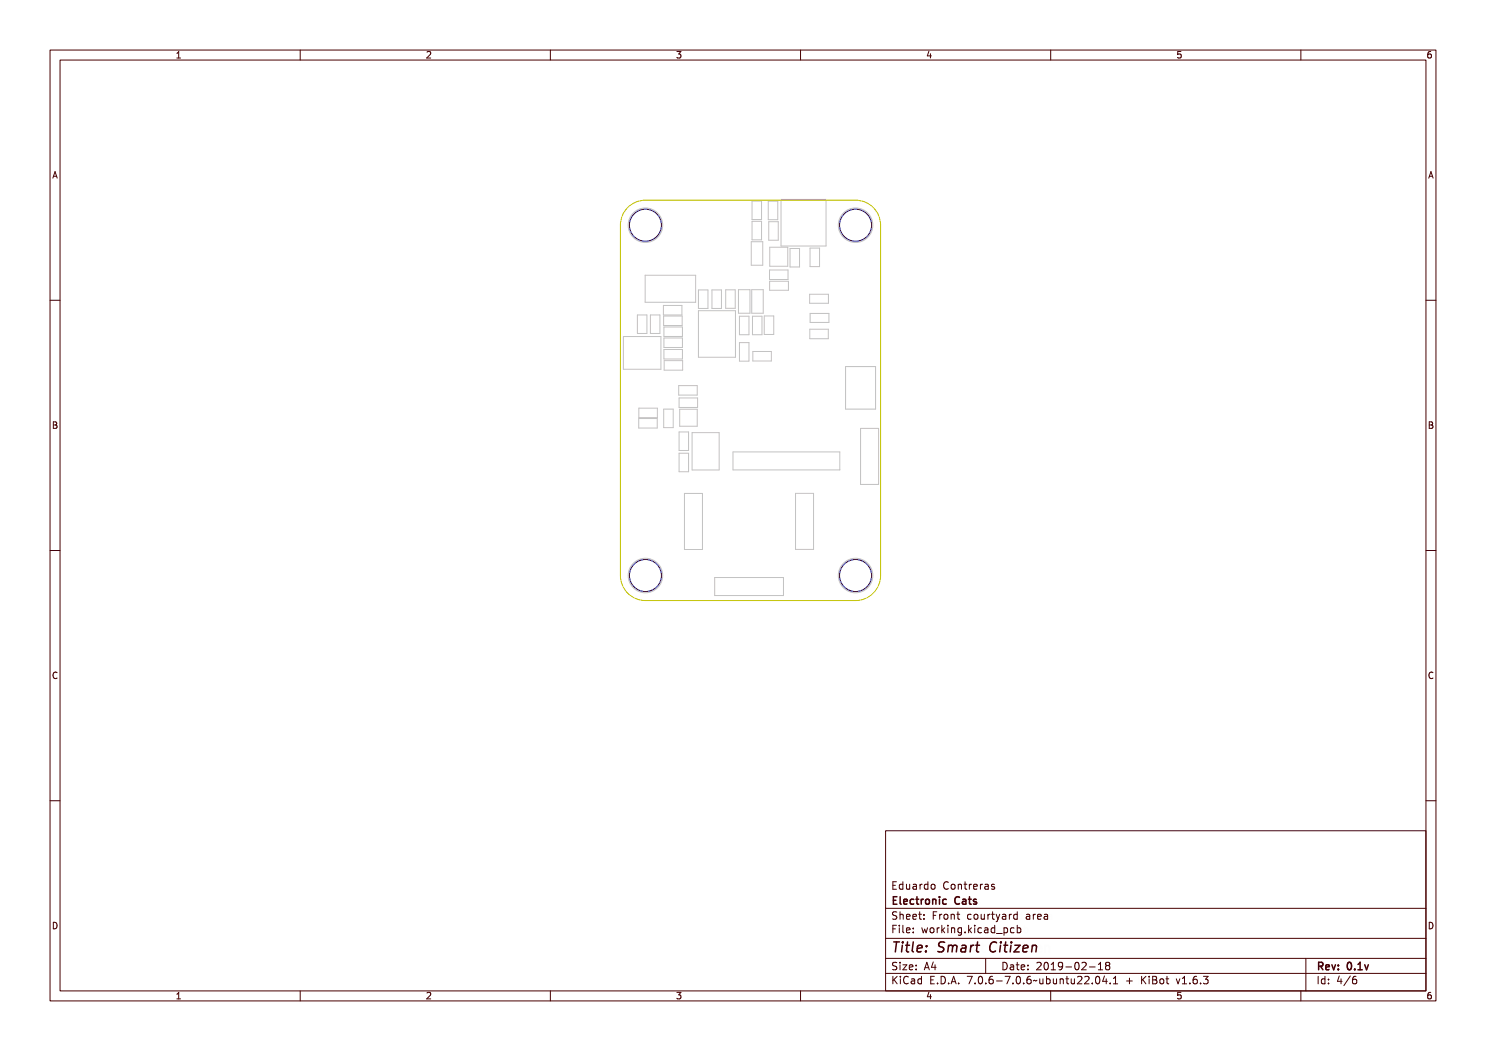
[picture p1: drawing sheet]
<svg xmlns="http://www.w3.org/2000/svg" width="297mm" height="210mm" viewBox="0 0 297 210" stroke-linecap="round" stroke-linejoin="round" font-family="sans-serif">
<g fill="none" stroke="#c2c2c2" stroke-width=".2">
<path d="M156.1 39.9h9v9.3h-9zM128.9 55h10.1v5.4h-10.1zM139.6 57.9h1.9v3.7h-1.9zM142.3 57.9h1.9v3.7h-1.9zM145 57.9h1.9v3.7h-1.9zM147.6 57.9h2.3v4.7h-2.3zM150.1 48.3h2.3v4.7h-2.3zM150.2 57.9h2.3v4.7h-2.3zM150.3 40.2h1.9v3.7h-1.9zM150.3 44.2h1.9v3.7h-1.9zM153.6 40.2h1.8v3.7h-1.8zM153.6 44.3h2v3.7h-2z"/>
<path d="M153.8 54h3.7v1.9h-3.7zM153.8 56.2h3.8v1.8h-3.8zM153.8 49.4h3.7v3.8h-3.7zM157.9 49.6h1.9v3.7h-1.9zM161.8 58.8h3.8v1.8h-3.8zM161.9 49.6h1.9v3.7h-1.9zM124.6 67.2h7.5v6.6h-7.5zM127.4 62.9h1.9v3.7h-1.9zM130 62.9h1.9v3.7h-1.9zM132.6 61h3.7v1.9h-3.7zM132.6 63.1h3.7v1.9h-3.7zM132.7 65.3h3.7v1.9h-3.7z"/>
<path d="M132.7 67.5h3.7v1.9h-3.7zM132.7 69.8h3.7v1.9h-3.7zM132.7 72.1h3.7v1.9h-3.7zM135.7 77.1h3.7v1.9h-3.7zM135.7 79.5h3.7v1.9h-3.7zM139.6 62.1h7.4v9.3h-7.4zM147.8 68.5h1.9v3.7h-1.9zM147.8 63.2h1.9v3.7h-1.9zM150.4 63.2h1.9v3.7h-1.9zM150.5 70.2h3.7v1.9h-3.7zM152.7 63.1h1.9v3.7h-1.9zM161.9 65.8h3.7v1.9h-3.7z"/>
<path d="M161.9 62.6h3.8v1.8h-3.8zM169 73.2h6v8.5h-6zM127.7 83.6h3.7v1.9h-3.7zM127.7 81.6h3.7v1.9h-3.7zM132.7 81.7h1.9v3.7h-1.9zM135.7 86.3h1.9v3.7h-1.9zM135.7 90.6h1.9v3.7h-1.9zM135.8 81.8h3.6v3.4h-3.6zM136.8 98.6h3.6v11.2h-3.6zM138.3 86.4h5.4v7.5h-5.4zM146.5 90.3h21.4v3.6h-21.4zM159 98.6h3.6v11.2h-3.6z"/>
<path d="M172 85.6h3.6v11.2h-3.6zM142.8 115.4h13.8v3.6h-13.8z"/>
<circle cx="129" cy="45" r="3.5"/>
<circle cx="171" cy="45" r="3.5"/>
<circle cx="129" cy="115" r="3.5"/>
<circle cx="171" cy="115" r="3.5"/>
</g>
<path d="M125.2 41.8a5 5 0 0 1 3.8-1.8h42a5 5 0 0 1 5 5v70a5 5 0 0 1-5 5h-42a5 5 0 0 1-5-5v-70a5 5 0 0 1 1.2-3.2z" fill="none" stroke="#c2c200" stroke-width=".2"/>
<g fill="none" stroke="#000084" stroke-width=".2">
<circle cx="129" cy="45" r="3.2"/>
<circle cx="171" cy="45" r="3.2"/>
<circle cx="129" cy="115" r="3.2"/>
<circle cx="171" cy="115" r="3.2"/>
</g>
<g fill="none" stroke="#480000" stroke-width=".2">
<path d="M10 10h277v190h-277zM12 12h273v186h-273zM60 10v2M110 10v2M160 10v2M210 10v2M260 10v2M10 60h2M285 60h2M10 110h2M285 110h2M10 160h2"/>
<path d="M285 160h2M177 166h108v32h-108zM178.2 176.3h.9v.2h-.7v.4h.6v.2h-.6v.5h.7v.1h-.9zM179.4 176.8l.3-.2 .3 .2v-.6h.2v1.5h-.2v-.1a.42 .42 0 0 1-.5 .1 .42 .42 0 0 1-.2-.5zM179.6 176.9l.1-.1a.4 .4 0 0 1 .3 .4 .4 .4 0 0 1-.3 .4l-.2-.2zM180.6 176.7h.2v.8l.2 .1 .2-.2v-.7h.2v1h-.2v-.1a.35 .35 0 0 1-.4 .2 .35 .35 0 0 1-.2-.5zM181.8 176.7l.3-.1a.43 .43 0 0 1 .5 .5v.6h-.1v-.1a.38 .38 0 0 1-.5 .2 .38 .38 0 0 1-.2-.5 .38 .38 0 0 1 .4-.2h.3a.35 .35 0 0 0-.3-.4 .35 .35 0 0 0-.4 .2zM182 177.3l.5-.1a.31 .31 0 0 1-.2 .4 .31 .31 0 0 1-.4-.1zM183.2 176.7h.1v.2l.1-.1a.29 .29 0 0 1 .3-.2 .29 .29 0 0 1 .2 .3 .37 .37 0 0 0-.4-.1 .37 .37 0 0 0-.2 .4v.5h-.1zM184.2 176.8l.4-.2 .3 .2v-.6h.1v1.5h-.1v-.1a.42 .42 0 0 1-.6 .1 .42 .42 0 0 1-.2-.5zM184.4 176.9l.1-.1a.4 .4 0 0 1 .4 .4 .4 .4 0 0 1-.4 .4l-.2-.2zM185.6 176.9l.1-.1a.39 .39 0 0 1 .4 .4 .39 .39 0 0 1-.4 .4l-.1-.2z"/>
<path d="M187.9 176.5a.4 .4 0 0 1 .4-.3 .4 .4 0 0 1 .4 .3 .56 .56 0 0 0-.8 .4 .56 .56 0 0 0 .5 .7l.3-.1a.43 .43 0 0 1-.5 .3 .43 .43 0 0 1-.4-.4v-.6zM189.2 176.9l.1-.1a.39 .39 0 0 1 .4 .4 .39 .39 0 0 1-.4 .4l-.1-.2zM190.2 176.7h.2v.1a.35 .35 0 0 1 .4-.1 .35 .35 0 0 1 .3 .4v.6h-.2l-.1-.8h-.3l-.1 .8h-.2zM191.7 176.3h.1v.4h.4v.1h-.4v.7l.4 .1v.1h-.4l-.1-.1v-.8h-.3v-.1h.3zM192.8 176.7h.2v.2v-.1a.29 .29 0 0 1 .3-.2 .29 .29 0 0 1 .3 .3 .37 .37 0 0 0-.4-.1 .37 .37 0 0 0-.2 .4v.5h-.2zM193.9 176.8l.2-.1a.49 .49 0 0 1 .5 0 .49 .49 0 0 1 .1 .5h-.8a.42 .42 0 0 0 .3 .4 .42 .42 0 0 0 .5-.1 .47 .47 0 0 1-.4 .3 .47 .47 0 0 1-.5-.3zM194.1 176.9l.3-.1 .1 .3h-.5zM195.2 176.7h.2v.2v-.1a.29 .29 0 0 1 .3-.2 .29 .29 0 0 1 .3 .3 .37 .37 0 0 0-.4-.1 .37 .37 0 0 0-.2 .4v.5h-.2zM196.3 176.7l.2-.1a.43 .43 0 0 1 .6 .5v.6h-.2v-.1a.38 .38 0 0 1-.5 .2 .38 .38 0 0 1-.2-.5 .38 .38 0 0 1 .5-.2h.2a.35 .35 0 0 0-.3-.4 .35 .35 0 0 0-.3 .2zM196.4 177.3l.5-.1a.31 .31 0 0 1-.1 .4 .31 .31 0 0 1-.4-.1zM197.6 176.7l.4-.1 .2 .1-.1 .1a.25 .25 0 0 0-.3 0 .25 .25 0 0 0-.1 .2 .38 .38 0 0 1 .5 .3 .38 .38 0 0 1-.4 .5l-.3-.1v-.2a.31 .31 0 0 0 .3 .1 .31 .31 0 0 0 .2-.3 .42 .42 0 0 1-.4-.1 .42 .42 0 0 1 0-.5zM60 198v2"/>
<path d="M110 198v2M160 198v2M177 181.5h108M177 187.5h108M177 191.5h108M177 194.5h108M178.1 195.2h.2v.6l.6-.6h.3l-.6 .6 .6 .8h-.2l-.5-.7-.2 .2v.5h-.2zM178.2 185h.9v.2h-.7v.4h.6v.2h-.6v.7h-.2zM178.3 182.4l.5-.1h.2v.2a.31 .31 0 0 0-.5-.1 .31 .31 0 0 0 0 .5 .5 .5 0 0 1 .6 .6 .5 .5 0 0 1-.8 .2l-.1-.2a.34 .34 0 0 0 .4 .1 .34 .34 0 0 0 .1-.5 .47 .47 0 0 1-.5-.2 .47 .47 0 0 1 .1-.5zM178.3 192.5l.5-.1h.2v.2a.31 .31 0 0 0-.5-.1 .31 .31 0 0 0 0 .5 .5 .5 0 0 1 .6 .6 .5 .5 0 0 1-.8 .2l-.1-.2a.34 .34 0 0 0 .4 .1 .34 .34 0 0 0 .1-.5 .47 .47 0 0 1-.5-.2 .47 .47 0 0 1 .1-.5zM179.4 182.2h.2v.6a.35 .35 0 0 1 .4-.1 .35 .35 0 0 1 .2 .4v.6h-.2v-.8h-.4v.8h-.2zM179.5 185.4h.4v.9h.4v.2h-.9v-.2h.3v-.8h-.2z"/>
<path d="M179.5 192.8h.4v.9h.4v.1h-.9v-.1h.3v-.8h-.2zM179.5 195.6h.4v.9h.4v.1h-.9v-.1h.3v-.8h-.2zM179.7 184.9h.2v.3h-.2zM179.7 192.3h.2v.3h-.2zM179.7 195.1h.2v.3h-.2zM180.6 184.9h.4v1.3l.4 .1v.2l-.5-.2v-1.2h-.3zM180.6 192.8h.8l-.6 .9h.6v.1h-.8l.6-.9h-.6zM180.7 182.8l.1-.1a.49 .49 0 0 1 .5 0 .49 .49 0 0 1 .2 .5h-.8a.42 .42 0 0 0 .3 .4 .42 .42 0 0 0 .4-.1 .47 .47 0 0 1-.4 .3 .47 .47 0 0 1-.4-.3zM180.7 195.4a.4 .4 0 0 1 .4-.3 .4 .4 0 0 1 .4 .3 .56 .56 0 0 0-.8 .4 .56 .56 0 0 0 .5 .7l.3-.1a.43 .43 0 0 1-.5 .3 .43 .43 0 0 1-.4-.4v-.6zM180.8 182.9l.4-.1 .1 .3h-.6zM181.8 195.6l.3-.1a.43 .43 0 0 1 .5 .5v.6h-.1v-.1a.38 .38 0 0 1-.5 .2 .38 .38 0 0 1-.2-.5 .38 .38 0 0 1 .4-.2h.3a.35 .35 0 0 0-.3-.4 .35 .35 0 0 0-.4 .2zM181.9 182.8l.1-.1a.49 .49 0 0 1 .5 0 .49 .49 0 0 1 .2 .5h-.8a.42 .42 0 0 0 .3 .4 .42 .42 0 0 0 .5-.1 .47 .47 0 0 1-.5 .3 .47 .47 0 0 1-.4-.3z"/>
<path d="M181.9 185.5l.1-.1a.49 .49 0 0 1 .5 0 .49 .49 0 0 1 .2 .5h-.8a.42 .42 0 0 0 .3 .4 .42 .42 0 0 0 .5-.1 .47 .47 0 0 1-.5 .3 .47 .47 0 0 1-.4-.3zM181.9 192.9l.1-.1a.49 .49 0 0 1 .5 0 .49 .49 0 0 1 .2 .5h-.8a.42 .42 0 0 0 .3 .4 .42 .42 0 0 0 .5-.1 .47 .47 0 0 1-.5 .3 .47 .47 0 0 1-.4-.3zM182 196.2l.5-.1a.31 .31 0 0 1-.2 .4 .31 .31 0 0 1-.4-.1zM182 182.9l.4-.1 .1 .3h-.6zM182 185.6l.4-.1 .1 .3h-.6zM182 193l.4-.1 .1 .3h-.6zM183 195.7l.4-.2 .2 .2v-.6h.2v1.5h-.2v-.1a.42 .42 0 0 1-.5 .1 .42 .42 0 0 1-.2-.5zM183.2 195.8l.1-.1a.4 .4 0 0 1 .3 .4 .4 .4 0 0 1-.3 .4l-.2-.2zM183.2 182.3h.2v.4h.4v.1h-.4v.7l.4 .1v.1h-.4l-.1-.1-.1-.8h-.3v-.1h.3zM183.3 185.4h.2v.3h-.2zM183.3 186.2h.2v.3h-.2zM183.3 192.8h.2v.3h-.2z"/>
<path d="M183.3 193.6h.2v.2h-.2zM184.5 182.7h.2v.3h-.2zM184.5 183.5h.2v.2h-.2zM185.2 185.4h.2l.2 .8 .1-.5h.2l.2 .5 .1-.8h.2l-.2 1.1h-.2l-.2-.7-.2 .7h-.1zM185.4 195.2h.9v.2h-.7v.4h.6v.2h-.6v.5h.7v.1h-.9zM185.7 192.4h.2l.5 1.4h-.2l-.1-.3h-.5l-.1 .3h-.2zM185.8 192.6l.2 .7h-.4zM186.6 182.3h.9v.2h-.7v.4h.6v.2h-.6v.6h-.2zM186.8 185.6l.1-.1a.39 .39 0 0 1 .4 .4 .39 .39 0 0 1-.4 .4l-.1-.2zM186.9 196.4h.2v.2h-.2zM187.1 192.4h.2v.9h.2v.2h-.2v.3h-.2v-.3h-.6zM187.1 192.6v.7h-.4z"/>
<path d="M187.8 195.2a.76 .76 0 0 1 .9 .7 .76 .76 0 0 1-.9 .7zM188 195.4a.57 .57 0 0 1 .5 .5 .57 .57 0 0 1-.5 .6zM188 182.7h.2v.2v-.1a.29 .29 0 0 1 .3-.2 .29 .29 0 0 1 .3 .3 .37 .37 0 0 0-.5-.1 .37 .37 0 0 0-.1 .4v.5h-.2zM188 185.4h.2v.2v-.1a.29 .29 0 0 1 .3-.2 .29 .29 0 0 1 .3 .3 .37 .37 0 0 0-.5-.1 .37 .37 0 0 0-.1 .4v.6h-.2zM189.1 184.9h.1v.9l.5-.4h.2l-.4 .4 .5 .7h-.2l-.4-.6-.2 .1v.5h-.1zM189.2 182.9l.1-.1a.39 .39 0 0 1 .4 .4 .39 .39 0 0 1-.4 .4l-.1-.2zM189.3 196.4h.3v.2h-.3zM190.2 182.7h.2v.1a.35 .35 0 0 1 .4-.1 .35 .35 0 0 1 .3 .4v.6h-.2l-.1-.8h-.3l-.1 .8h-.2zM190.3 185.4h.4v.9h.4v.2h-.9v-.2h.4v-.8h-.3zM190.5 195.2h.3l.4 1.4h-.2l-.1-.3h-.5l-.1 .3h-.2zM190.6 184.9h.1v.3h-.1zM190.6 195.4l.2 .7h-.4z"/>
<path d="M191.4 185.4h.2v.1a.35 .35 0 0 1 .4-.1 .35 .35 0 0 1 .3 .4v.7h-.2l-.1-.9h-.3l-.1 .9h-.2zM191.7 182.3h.1v.4h.4v.1h-.4v.7l.4 .1v.1h-.4l-.1-.1v-.8h-.3v-.1h.3zM191.7 196.4h.3v.2h-.3zM192.7 185.5l.3-.2 .3 .2v-.1h.2v1a.53 .53 0 0 1-.8 .4v-.2a.36 .36 0 0 0 .4 .1 .36 .36 0 0 0 .2-.4l-.1 .1a.53 .53 0 0 1-.7-.3 .53 .53 0 0 1 .2-.6zM192.8 185.6l.1-.1a.39 .39 0 0 1 .4 .4 .39 .39 0 0 1-.4 .4l-.1-.2zM193.8 195.2h.9l-.5 1.4h-.2l.5-1.2h-.7zM194 182.8a.39 .39 0 0 1 .4-.2 .39 .39 0 0 1 .3 .3 .4 .4 0 0 0-.6 0 .4 .4 0 0 0 0 .6 .4 .4 0 0 0 .6 0 .45 .45 0 0 1-.6 .3 .45 .45 0 0 1-.3-.6zM194.1 186.2h.3v.3h-.3zM195.1 184.9h.2v.9l.4-.4h.3l-.5 .4 .5 .7h-.2l-.4-.6-.1 .1v.5h-.2zM195.2 182.9l.1-.1a.39 .39 0 0 1 .4 .4 .39 .39 0 0 1-.4 .4l-.1-.2zM195.3 196.4h.3v.2h-.3zM196.2 182.7h.2v.8l.2 .1 .3-.2v-.7h.2v1h-.2v-.1a.35 .35 0 0 1-.4 .2 .35 .35 0 0 1-.3-.5z"/>
<path d="M196.3 185.4h.5v.9h.3v.2h-.9v-.2h.4v-.8h-.3zM196.3 195.4a.57 .57 0 0 1 .7 0 .57 .57 0 0 1 .1 .8 .5 .5 0 0 1-.6 .5 .5 .5 0 0 1-.3-.8zM196.5 195.4a.61 .61 0 0 1 .4 1l-.1 .1a.61 .61 0 0 1-.4-1zM196.6 184.9h.2v.3h-.2zM197 191.5v3M197.6 185.5a.39 .39 0 0 1 .4-.2 .39 .39 0 0 1 .3 .3 .4 .4 0 0 0-.6 0 .4 .4 0 0 0 0 .6 .4 .4 0 0 0 .6 0 .45 .45 0 0 1-.6 .3 .45 .45 0 0 1-.3-.6zM197.6 182.7h.2v.2v-.1a.29 .29 0 0 1 .4-.2 .29 .29 0 0 1 .2 .3 .37 .37 0 0 0-.4-.1 .37 .37 0 0 0-.2 .4v.5h-.2zM197.7 196.4h.3v.2h-.3zM198.7 185.4l.2-.1a.43 .43 0 0 1 .6 .5v.7h-.2v-.2a.38 .38 0 0 1-.5 .2 .38 .38 0 0 1-.2-.5 .38 .38 0 0 1 .5-.2h.2a.35 .35 0 0 0-.3-.4 .35 .35 0 0 0-.3 .2zM198.7 195.4a.38 .38 0 0 1 .4-.3 .38 .38 0 0 1 .3 .3 .43 .43 0 0 0-.5 0 .43 .43 0 0 0-.1 .5 .46 .46 0 0 1 .7 .1 .46 .46 0 0 1-.2 .6 .46 .46 0 0 1-.7-.2zM198.8 186l.5-.1a.31 .31 0 0 1-.1 .4 .31 .31 0 0 1-.4-.1zM198.9 182.3h.2v.4h.4v.1h-.4v.7l.4 .1v.1h-.4l-.2-.1v-.8h-.3v-.1h.3z"/>
<path d="M199.8 182.7h.1l.4 .8 .3-.8h.2l-.3 .7a.68 .68 0 0 1-.7 .8l.4-.5zM199.9 185.5l.3-.2 .3 .2v-.6h.2v1.6h-.2v-.2a.42 .42 0 0 1-.5 .1 .42 .42 0 0 1-.2-.5zM200 196h.5v.2h-.5zM200 185.6l.1-.1a.39 .39 0 0 1 .4 .4 .39 .39 0 0 1-.4 .4l-.1-.2zM200.1 192.4a.76 .76 0 0 1 1 .7 .76 .76 0 0 1-1 .7zM200.3 192.6a.57 .57 0 0 1 .6 .5 .57 .57 0 0 1-.6 .6zM200.9 186.8l1.2 .1zM201 195.2h.9l-.5 1.4h-.2l.5-1.2h-.7zM201.1 182.7l.2-.1a.43 .43 0 0 1 .6 .5v.6h-.2v-.1a.38 .38 0 0 1-.5 .2 .38 .38 0 0 1-.2-.5 .38 .38 0 0 1 .5-.2h.2a.35 .35 0 0 0-.2-.4 .35 .35 0 0 0-.4 .2zM201.2 183.3l.5-.1a.31 .31 0 0 1-.1 .4 .31 .31 0 0 1-.4-.1zM201.4 192.8l.3-.1a.43 .43 0 0 1 .5 .5v.6h-.1v-.1a.38 .38 0 0 1-.5 .2 .38 .38 0 0 1-.2-.5 .38 .38 0 0 1 .4-.2h.3a.35 .35 0 0 0-.3-.4 .35 .35 0 0 0-.4 .2zM201.6 193.4l.5-.1a.31 .31 0 0 1-.2 .4 .31 .31 0 0 1-.4-.1z"/>
<path d="M202.2 185.4h.2v.1a.53 .53 0 0 1 .8 .3 .53 .53 0 0 1-.6 .7l-.2-.2v.6h-.2zM202.4 182.7h.2v.2l.1-.1a.29 .29 0 0 1 .3-.2 .29 .29 0 0 1 .2 .3 .37 .37 0 0 0-.4-.1 .37 .37 0 0 0-.2 .4v.5h-.2zM202.5 185.6l.1-.1a.4 .4 0 0 1 .4 .4 .4 .4 0 0 1-.4 .4l-.2-.2zM202.5 196.4h.3v.2h-.3zM202.8 192.4h.2v.4h.4v.1h-.4v.7l.4 .1v.1h-.4l-.2-.1v-.8h-.3v-.1h.3zM203.5 182.8l.3-.2 .3 .2v-.6h.2v1.5h-.2v-.1a.42 .42 0 0 1-.5 .1 .42 .42 0 0 1-.2-.5zM203.5 195.4a.57 .57 0 0 1 .8 0 .57 .57 0 0 1 0 .8 .5 .5 0 0 1-.6 .5 .5 .5 0 0 1-.3-.8zM203.6 185.5a.39 .39 0 0 1 .4-.2 .39 .39 0 0 1 .3 .3 .4 .4 0 0 0-.5 0 .4 .4 0 0 0 0 .6 .4 .4 0 0 0 .5 0 .45 .45 0 0 1-.6 .3 .45 .45 0 0 1-.2-.6zM203.6 182.9l.1-.1a.4 .4 0 0 1 .4 .4 .4 .4 0 0 1-.4 .4l-.1-.2zM203.7 195.4a.61 .61 0 0 1 .4 1l-.1 .1a.61 .61 0 0 1-.3-1zM203.9 192.9l.1-.1a.49 .49 0 0 1 .5 0 .49 .49 0 0 1 .2 .5h-.8a.42 .42 0 0 0 .3 .4 .42 .42 0 0 0 .5-.1 .47 .47 0 0 1-.5 .3 .47 .47 0 0 1-.4-.3zM204 193l.4-.1 .1 .3h-.6z"/>
<path d="M204.7 184.9h.1v.6a.53 .53 0 0 1 .8 .3 .53 .53 0 0 1-.6 .7l-.2-.2v.2h-.1zM204.9 185.6l.1-.1a.39 .39 0 0 1 .4 .4 .39 .39 0 0 1-.4 .4l-.1-.2zM204.9 196.4h.3v.2h-.3zM205.3 192.8h.2v.3h-.2zM205.3 193.6h.2v.2h-.2zM205.9 182.7l.3-.1a.43 .43 0 0 1 .5 .5v.6h-.2v-.1a.38 .38 0 0 1-.5 .2 .38 .38 0 0 1-.2-.5 .38 .38 0 0 1 .5-.2h.2a.35 .35 0 0 0-.2-.4 .35 .35 0 0 0-.4 .2zM205.9 195.4a.38 .38 0 0 1 .4-.3 .38 .38 0 0 1 .3 .3 .43 .43 0 0 0-.5 0 .43 .43 0 0 0-.1 .5 .46 .46 0 0 1 .7 .1 .46 .46 0 0 1-.2 .6 .46 .46 0 0 1-.6-.2zM206.1 183.3l.4-.1a.31 .31 0 0 1-.1 .4 .31 .31 0 0 1-.4-.1zM207 196l1-.1a.49 .49 0 0 1-.8 .1l-.2 .2zM207.2 182.7h.2v.2l.1-.1a.29 .29 0 0 1 .3-.2 .29 .29 0 0 1 .2 .3 .37 .37 0 0 0-.4-.1 .37 .37 0 0 0-.2 .4v.5h-.2zM207.4 192.5a.53 .53 0 0 1 .8 .1 .53 .53 0 0 1-.3 .7l-.3 .4h.7v.1h-.9l.3-.5a.4 .4 0 0 0 .3-.4 .4 .4 0 0 0-.3-.4l-.3 .2zM208.3 195.6h.1l.1 .8 .2 .1 .2-.2v-.7h.2v1h-.2v-.1a.35 .35 0 0 1-.4 .2 .35 .35 0 0 1-.2-.5z"/>
<path d="M208.3 182.8l.2-.1a.49 .49 0 0 1 .5 0 .49 .49 0 0 1 .2 .5h-.8a.42 .42 0 0 0 .3 .4 .42 .42 0 0 0 .4-.1 .47 .47 0 0 1-.4 .3 .47 .47 0 0 1-.4-.3zM208.5 182.9l.3-.1 .2 .3h-.6zM208.7 192.6a.57 .57 0 0 1 .7 0 .57 .57 0 0 1 .1 .8 .5 .5 0 0 1-.6 .5 .5 .5 0 0 1-.3-.8zM208.9 192.6a.61 .61 0 0 1 .3 1l-.1 .1a.61 .61 0 0 1-.3-1zM209.5 195.1h.2v.6a.53 .53 0 0 1 .7 .3 .53 .53 0 0 1-.6 .7l-.1-.2v.1h-.2zM209.5 182.7l.3-.1a.43 .43 0 0 1 .5 .5v.6h-.2v-.1a.38 .38 0 0 1-.5 .2 .38 .38 0 0 1-.2-.5 .38 .38 0 0 1 .5-.2h.2a.35 .35 0 0 0-.2-.4 .35 .35 0 0 0-.4 .2zM209.7 183.3l.4-.1a.31 .31 0 0 1-.1 .4 .31 .31 0 0 1-.4-.1zM209.7 195.8l.1-.1a.4 .4 0 0 1 .4 .4 .4 .4 0 0 1-.4 .4l-.1-.2zM209.9 192.5l.5-.1v1.3h.3v.1h-.8v-.1h.3v-1.1h-.3zM210 198v2M210.7 195.6h.2v.8l.2 .1 .2-.2v-.7h.2v1h-.2v-.1a.35 .35 0 0 1-.4 .2 .35 .35 0 0 1-.2-.5zM211.1 192.5a.53 .53 0 0 1 .6 0 .53 .53 0 0 1 .2 .6 .6 .6 0 0 1-.2 .6 .6 .6 0 0 1-.6 .1v-.2a.43 .43 0 0 0 .5 0 .43 .43 0 0 0 .1-.4 .47 .47 0 0 1-.7 0 .47 .47 0 0 1 .1-.7z"/>
<path d="M211.9 195.6h.2v.1a.35 .35 0 0 1 .4-.1 .35 .35 0 0 1 .2 .4v.6h-.2v-.8h-.4v.8h-.2zM212.4 193.2h.5v.2h-.5zM213.3 195.2h.2v.4h.4v.1h-.4v.7l.4 .1v.1h-.4l-.2-.1v-.8h-.3v-.1h.3zM213.5 192.6a.57 .57 0 0 1 .7 0 .57 .57 0 0 1 .1 .8 .5 .5 0 0 1-.6 .5 .5 .5 0 0 1-.3-.8zM213.7 192.6a.61 .61 0 0 1 .3 1v.1a.61 .61 0 0 1-.4-1zM214.3 195.6h.2v.8l.2 .1 .2-.2v-.7h.2v1h-.2v-.1a.35 .35 0 0 1-.4 .2 .35 .35 0 0 1-.2-.5zM214.6 192.5a.53 .53 0 0 1 .8 .1 .53 .53 0 0 1-.3 .7l-.3 .4h.7v.1h-.9l.3-.5a.4 .4 0 0 0 .4-.4 .4 .4 0 0 0-.4-.4l-.3 .2zM215.5 195.3a.53 .53 0 0 1 .8 .1 .53 .53 0 0 1-.3 .7l-.3 .4h.6v.1h-.9l.4-.5a.4 .4 0 0 0 .3-.4 .4 .4 0 0 0-.3-.4l-.3 .2zM216 193.2h.5v.2h-.5zM216.7 195.3a.53 .53 0 0 1 .8 .1 .53 .53 0 0 1-.3 .7l-.3 .4h.6v.1h-.9l.4-.5a.4 .4 0 0 0 .3-.4 .4 .4 0 0 0-.3-.4l-.3 .2zM217.1 192.5l.5-.1v1.3h.3v.1h-.8v-.1h.3v-1.1h-.3zM218.2 196.4h.2v.2h-.2z"/>
<path d="M218.3 192.5a.41 .41 0 0 1 .7-.1 .41 .41 0 0 1-.2 .7 .42 .42 0 0 1 .2 .6 .42 .42 0 0 1-.7 0 .42 .42 0 0 1 .2-.6l-.3-.2zM219.2 195.4a.57 .57 0 0 1 .7 0 .57 .57 0 0 1 .1 .8 .5 .5 0 0 1-.7 .5 .5 .5 0 0 1-.3-.8zM219.4 195.4a.61 .61 0 0 1 .3 1l-.1 .1a.61 .61 0 0 1-.3-1zM219.5 193.8h.9M219.8 192.5l.2-.2v1.5M220.8 195.2h.2v.9h.2v.2h-.2v.3h-.2v-.3h-.6zM220.8 195.4v.7h-.4zM221.2 192.9l-.2 .3v.3l.2 .3h.3l.3-.3-.1-.4-.2-.2M221.2 192.9l-.2-.3 .2-.3h.3l.3 .3-.3 .3M221.2 192.9h.3M221.8 196.4h.2v.2h-.2zM222.8 195.3l.5-.1v1.3h.3v.1h-.8v-.1h.3v-1.1h-.3z"/>
<path d="M225.4 195.5h.2v.4h.4v.2h-.4v.4h-.2v-.4h-.4v-.2h.4zM227.5 195.2h.2v.6l.6-.6h.2l-.6 .6 .6 .8h-.2l-.5-.7-.1 .2v.5h-.2zM228.8 195.6h.4v.9h.4v.1h-.9v-.1h.4v-.8h-.3zM229.1 195.1h.1v.3h-.1zM229.9 195.2h.4a.35 .35 0 0 1 .5 .2 .35 .35 0 0 1-.3 .5 .41 .41 0 0 1 .3 .5 .41 .41 0 0 1-.5 .2h-.4zM230.1 196h.2a.27 .27 0 0 1 .3 .2 .27 .27 0 0 1-.3 .3h-.2zM230.1 195.4h.2a.23 .23 0 0 1 .3 .2 .23 .23 0 0 1-.3 .2h-.2zM231.3 195.8l.1-.1a.39 .39 0 0 1 .4 .4 .39 .39 0 0 1-.4 .4l-.1-.2zM232.6 195.2h.1v.4h.4v.1h-.4l.1 .7 .3 .1v.1h-.3l-.2-.1v-.8h-.3v-.1h.3zM234.6 195.6h.2l.3 .9 .4-.9h.2l-.4 1h-.3zM236 195.3l.5-.1v1.3h.3v.1h-.8v-.1h.3v-1.1h-.3zM237.4 196.4h.3v.2h-.3z"/>
<path d="M238.4 195.4a.38 .38 0 0 1 .4-.3 .38 .38 0 0 1 .3 .3 .43 .43 0 0 0-.5 0 .43 .43 0 0 0-.1 .5 .46 .46 0 0 1 .7 .1 .46 .46 0 0 1-.2 .6 .46 .46 0 0 1-.7-.2zM239.8 196.4h.3v.2h-.3zM240.7 195.2a.46 .46 0 0 1 .6 0 .46 .46 0 0 1 .1 .6l-.1 .1a.47 .47 0 0 1 .2 .7 .47 .47 0 0 1-.7 0l-.1-.2a.35 .35 0 0 0 .5 .1 .35 .35 0 0 0 0-.5l-.3-.1v-.1a.29 .29 0 0 0 .4-.1 .29 .29 0 0 0-.1-.4 .29 .29 0 0 0-.4 .1h-.1zM260 198v2M261 191.5v6.5M263.2 195.2h.8v.2h-.3v1.1h.3v.1h-.8v-.1h.3v-1.1h-.3zM264.4 195.7l.3-.2 .3 .2v-.6h.2v1.5h-.2v-.1a.42 .42 0 0 1-.5 .1 .42 .42 0 0 1-.2-.5zM264.6 195.8l.1-.1a.4 .4 0 0 1 .3 .4 .4 .4 0 0 1-.3 .4l-.2-.2zM265.9 195.6h.2v.3h-.2zM265.9 196.4h.2v.2h-.2zM268.5 195.2h.2v.9h.2v.2h-.2v.3h-.2v-.3h-.6zM268.5 195.4v.7h-.4z"/>
<path d="M269.9 195.2h.2l-.8 1.6h-.2zM270.5 195.4a.38 .38 0 0 1 .4-.3 .38 .38 0 0 1 .3 .3 .43 .43 0 0 0-.5 0 .43 .43 0 0 0-.2 .5 .46 .46 0 0 1 .7 .1 .46 .46 0 0 1-.2 .6 .46 .46 0 0 1-.6-.2z"/>
<circle cx="185.8" cy="177.2" r=".53"/>
<circle cx="189.4" cy="177.2" r=".53"/>
<circle cx="187" cy="185.9" r=".53"/>
<circle cx="189.4" cy="183.2" r=".53"/>
<circle cx="195.4" cy="183.2" r=".53"/>
<circle cx="196.7" cy="195.9" r=".13"/>
<circle cx="199.1" cy="196.2" r=".32"/>
<circle cx="203.9" cy="195.9" r=".13"/>
<circle cx="206.3" cy="196.2" r=".32"/>
<circle cx="209" cy="193.1" r=".13"/>
<circle cx="211.4" cy="192.9" r=".32"/>
<circle cx="213.8" cy="193.1" r=".13"/>
<circle cx="218.7" cy="193.4" r=".29"/>
<circle cx="218.7" cy="192.8" r=".25"/>
<circle cx="219.5" cy="195.9" r=".13"/>
<circle cx="231.5" cy="196.1" r=".53"/>
<circle cx="238.8" cy="196.2" r=".32"/>
<circle cx="270.9" cy="196.2" r=".32"/>
</g>
<g fill="none" stroke="#480000" stroke-width=".3">
<path d="M178.2 179.3h.9v.2h-.7v.4h.6v.2h-.6v.5h.7v.1h-.9zM179.4 179.2h.4v1.3l.4 .1v.1l-.5-.1-.1-1.2h-.2zM180.7 179.8l.1-.1a.49 .49 0 0 1 .5 0 .49 .49 0 0 1 .2 .5h-.8a.42 .42 0 0 0 .3 .4 .42 .42 0 0 0 .4-.1 .47 .47 0 0 1-.4 .3 .47 .47 0 0 1-.4-.3zM180.8 179.9l.4-.1 .1 .3h-.6zM181.9 179.8a.39 .39 0 0 1 .4-.2 .39 .39 0 0 1 .3 .3 .4 .4 0 0 0-.5 0 .4 .4 0 0 0 0 .6 .4 .4 0 0 0 .5 0 .45 .45 0 0 1-.5 .3 .45 .45 0 0 1-.3-.6zM183.2 179.3h.2v.4h.4v.1h-.4v.7l.4 .1v.1h-.4l-.1-.1-.1-.8h-.3v-.1h.3zM184.4 179.7h.1v.2l.1-.1a.29 .29 0 0 1 .3-.2 .29 .29 0 0 1 .2 .3 .37 .37 0 0 0-.4-.1 .37 .37 0 0 0-.2 .4v.5h-.1zM185.6 179.9l.1-.1a.39 .39 0 0 1 .4 .4 .39 .39 0 0 1-.4 .4l-.1-.2zM186.6 179.7h.2v.1a.35 .35 0 0 1 .4-.1 .35 .35 0 0 1 .2 .4v.6h-.1l-.1-.8h-.3l-.1 .8h-.2zM187.9 179.7h.4v.9h.4v.1h-.9v-.1h.4v-.8h-.3zM188.2 179.2h.1v.3h-.1zM189.2 179.8a.39 .39 0 0 1 .3-.2 .39 .39 0 0 1 .4 .3 .4 .4 0 0 0-.6 0 .4 .4 0 0 0 0 .6 .4 .4 0 0 0 .6 0 .45 .45 0 0 1-.6 .3 .45 .45 0 0 1-.3-.6z"/>
<path d="M191.5 179.5a.4 .4 0 0 1 .4-.3 .4 .4 0 0 1 .4 .3 .56 .56 0 0 0-.8 .4 .56 .56 0 0 0 .5 .7l.3-.1a.43 .43 0 0 1-.5 .3 .43 .43 0 0 1-.4-.4v-.6zM192.6 179.7l.3-.1a.43 .43 0 0 1 .6 .5v.6h-.2v-.1a.38 .38 0 0 1-.5 .2 .38 .38 0 0 1-.2-.5 .38 .38 0 0 1 .4-.2h.3a.35 .35 0 0 0-.3-.4 .35 .35 0 0 0-.4 .2zM194.1 179.3h.1v.4h.4v.1h-.4l.1 .7 .3 .1v.1h-.3l-.2-.1v-.8h-.3v-.1h.3zM195.2 179.7l.4-.1 .2 .1-.1 .1a.25 .25 0 0 0-.3 0 .25 .25 0 0 0-.1 .2 .38 .38 0 0 1 .5 .3 .38 .38 0 0 1-.4 .5l-.3-.1v-.2a.31 .31 0 0 0 .3 .1 .31 .31 0 0 0 .2-.3 .42 .42 0 0 1-.4-.1 .42 .42 0 0 1 0-.5zM178.1 188.4h1.4v.2h-.6v1.7h-.2v-1.7h-.6zM179.9 188.8h.7v1.3h.4v.2h-1.2v-.2h.5v-1.1h-.4zM180.3 188.3h.3v.3h-.3zM181.8 188.4h.2v.4h.6v.2h-.6v1l.6 .1v.2a.55 .55 0 0 1-.8-.5v-.8h-.4v-.2h.4zM183 188.3h.6l.1 1.6 .1 .2h.4v.2a.54 .54 0 0 1-.8-.5v-1.4h-.4zM184.8 189a.65 .65 0 0 1 .8-.1 .65 .65 0 0 1 .3 .7h-1.1a.56 .56 0 0 0 .4 .5 .56 .56 0 0 0 .6-.1v.2a.81 .81 0 0 1-1.1-.1 .81 .81 0 0 1 .1-1.1zM185 189.1l.4-.1 .2 .4h-.8zM186.7 188.9h.3v.4h-.3z"/>
<path d="M186.7 189.9h.3v.4h-.3zM189.6 188.5l.7-.2 .2 .1v.3a.42 .42 0 0 0-.5-.2 .42 .42 0 0 0-.2 .6 .66 .66 0 0 1 .8 .8 .66 .66 0 0 1-1 .4l-.2-.1v-.3a.49 .49 0 0 0 .7 .3 .49 .49 0 0 0 .2-.6 .78 .78 0 0 1-.8-1zM191 188.8h.2v.2a.29 .29 0 0 1 .3-.2 .29 .29 0 0 1 .2 .2 .32 .32 0 0 1 .4-.2 .32 .32 0 0 1 .2 .4v1.1h-.2v-1.1l-.2-.2-.1 .2v1.1h-.3v-1.1l-.1-.2-.2 .2v1.1h-.2zM192.7 188.9a.67 .67 0 0 1 .8-.1 .67 .67 0 0 1 .3 .7v.8h-.2v-.2a.51 .51 0 0 1-.7 .2 .51 .51 0 0 1-.3-.6 .51 .51 0 0 1 .7-.3h.3a.47 .47 0 0 0-.4-.4 .47 .47 0 0 0-.5 .1zM192.8 180.3l.5-.1a.31 .31 0 0 1-.1 .4 .31 .31 0 0 1-.4-.1zM193 189.6h.6a.42 .42 0 0 1-.2 .5 .42 .42 0 0 1-.5-.1zM194.5 188.8h.3v.3a.4 .4 0 0 1 .4-.3 .4 .4 0 0 1 .3 .3 .48 .48 0 0 0-.5 0 .48 .48 0 0 0-.2 .5v.7h-.3zM196.2 188.4h.2v.4h.6v.2h-.6l.1 1 .5 .1v.2a.55 .55 0 0 1-.8-.5v-.8h-.4v-.2h.4zM199.2 188.6l.7-.3 .4 .1v.3a.58 .58 0 0 0-.8-.1 .58 .58 0 0 0-.2 .7 .58 .58 0 0 0 .2 .7 .58 .58 0 0 0 .8 0v.2a.88 .88 0 0 1-1.1-.1 .88 .88 0 0 1-.1-1.1zM200.8 188.8h.6v1.3h.5v.2h-1.2v-.2h.5v-1.1h-.4zM201.2 188.3h.2v.3h-.2zM202.6 188.4h.3v.4h.5v.2h-.5v1l.5 .1v.2a.55 .55 0 0 1-.8-.5v-.8h-.4v-.2h.4z"/>
<path d="M204 188.8h.6v1.3h.5v.2h-1.2v-.2h.5v-1.1h-.4zM204.4 188.3h.2v.3h-.2zM205.6 188.8h1v.3l-.8 1h.8v.2h-1.1v-.2l.9-1.1h-.8zM207.2 189a.65 .65 0 0 1 .8-.1 .65 .65 0 0 1 .3 .7h-1a.56 .56 0 0 0 .4 .5 .56 .56 0 0 0 .6-.1v.2a.81 .81 0 0 1-1.1-.1 .81 .81 0 0 1 0-1.1zM207.4 189.1l.5-.1 .2 .4h-.8zM208.7 188.8h.3v.3a.47 .47 0 0 1 .6-.3 .47 .47 0 0 1 .3 .6v.9h-.3v-1.1l-.3-.2-.3 .3v1h-.3zM263.1 192.4a.73 .73 0 0 1 .9 .2v.3l-.3 .3 .5 .6h-.2l-.3-.4-.2-.2h-.2v.6h-.2zM263.3 192.6h.2a.26 .26 0 0 1 .3 .2 .26 .26 0 0 1-.2 .3h-.3zM264.5 192.9l.1-.1a.49 .49 0 0 1 .5 0 .49 .49 0 0 1 .2 .5h-.8a.42 .42 0 0 0 .3 .4 .42 .42 0 0 0 .4-.1 .47 .47 0 0 1-.4 .3 .47 .47 0 0 1-.4-.3zM264.6 193l.3-.1 .2 .3h-.6zM265.5 192.8h.2l.3 .9 .3-.9h.2l-.4 1h-.2zM267.1 192.8h.2v.3h-.2z"/>
<path d="M267.1 193.6h.2v.2h-.2zM269.3 192.6a.57 .57 0 0 1 .7 0 .57 .57 0 0 1 .1 .8 .5 .5 0 0 1-.6 .5 .5 .5 0 0 1-.4-.8zM269.5 192.6a.61 .61 0 0 1 .3 1l-.1 .1a.61 .61 0 0 1-.3-1zM270.7 193.6h.2v.2h-.2zM271.7 192.5l.5-.1v1.3h.3v.1h-.8v-.1h.3v-1.1h-.3zM272.7 192.8h.2l.3 .9 .3-.9h.2l-.4 1h-.2z"/>
<circle cx="185.8" cy="180.2" r=".53"/>
<circle cx="269.6" cy="193.1" r=".13"/>
</g>
<text font-size="2.7" fill="#480000" x="178" y="190.3">Title: Smart Citizen</text>
<g font-size="2" fill="#480000">
<text x="178" y="177.7">Eduardo Contreras</text>
<text x="178" y="180.7">Electronic Cats</text>
<text x="178" y="183.7">Sheet: Front courtyard area</text>
<text x="178" y="186.5">File: working.kicad_pcb</text>
<text x="178" y="193.9">Size: A4</text>
<text x="178" y="196.6">KiCad E.D.A. 7.0.6-7.0.6~ubuntu22.04.1 + KiBot v1.6.3</text>
<text x="200" y="193.9">Date: 2019-02-18</text>
<text x="263" y="196.6">Id: 4/6</text>
<text x="263" y="193.9">Rev: 0.1v</text>
</g>
<g font-size="1.7" fill="#480000">
<text x="35" y="11.7">1</text>
<text x="85" y="11.7">2</text>
<text x="135" y="11.7">3</text>
<text x="185" y="11.7">4</text>
<text x="235" y="11.7">5</text>
<text x="285" y="11.7">6</text>
<text x="10.5" y="35.7">A</text>
<text x="285.5" y="35.7">A</text>
<text x="10.5" y="85.6">B</text>
<text x="285.5" y="85.6">B</text>
<text x="10.5" y="135.7">C</text>
<text x="285.5" y="135.7">C</text>
<text x="10.5" y="185.6">D</text>
<text x="285.5" y="185.6">D</text>
<text x="35" y="199.7">1</text>
<text x="85" y="199.7">2</text>
<text x="135" y="199.7">3</text>
<text x="185" y="199.7">4</text>
<text x="235" y="199.7">5</text>
<text x="285" y="199.7">6</text>
</g>
</svg>
